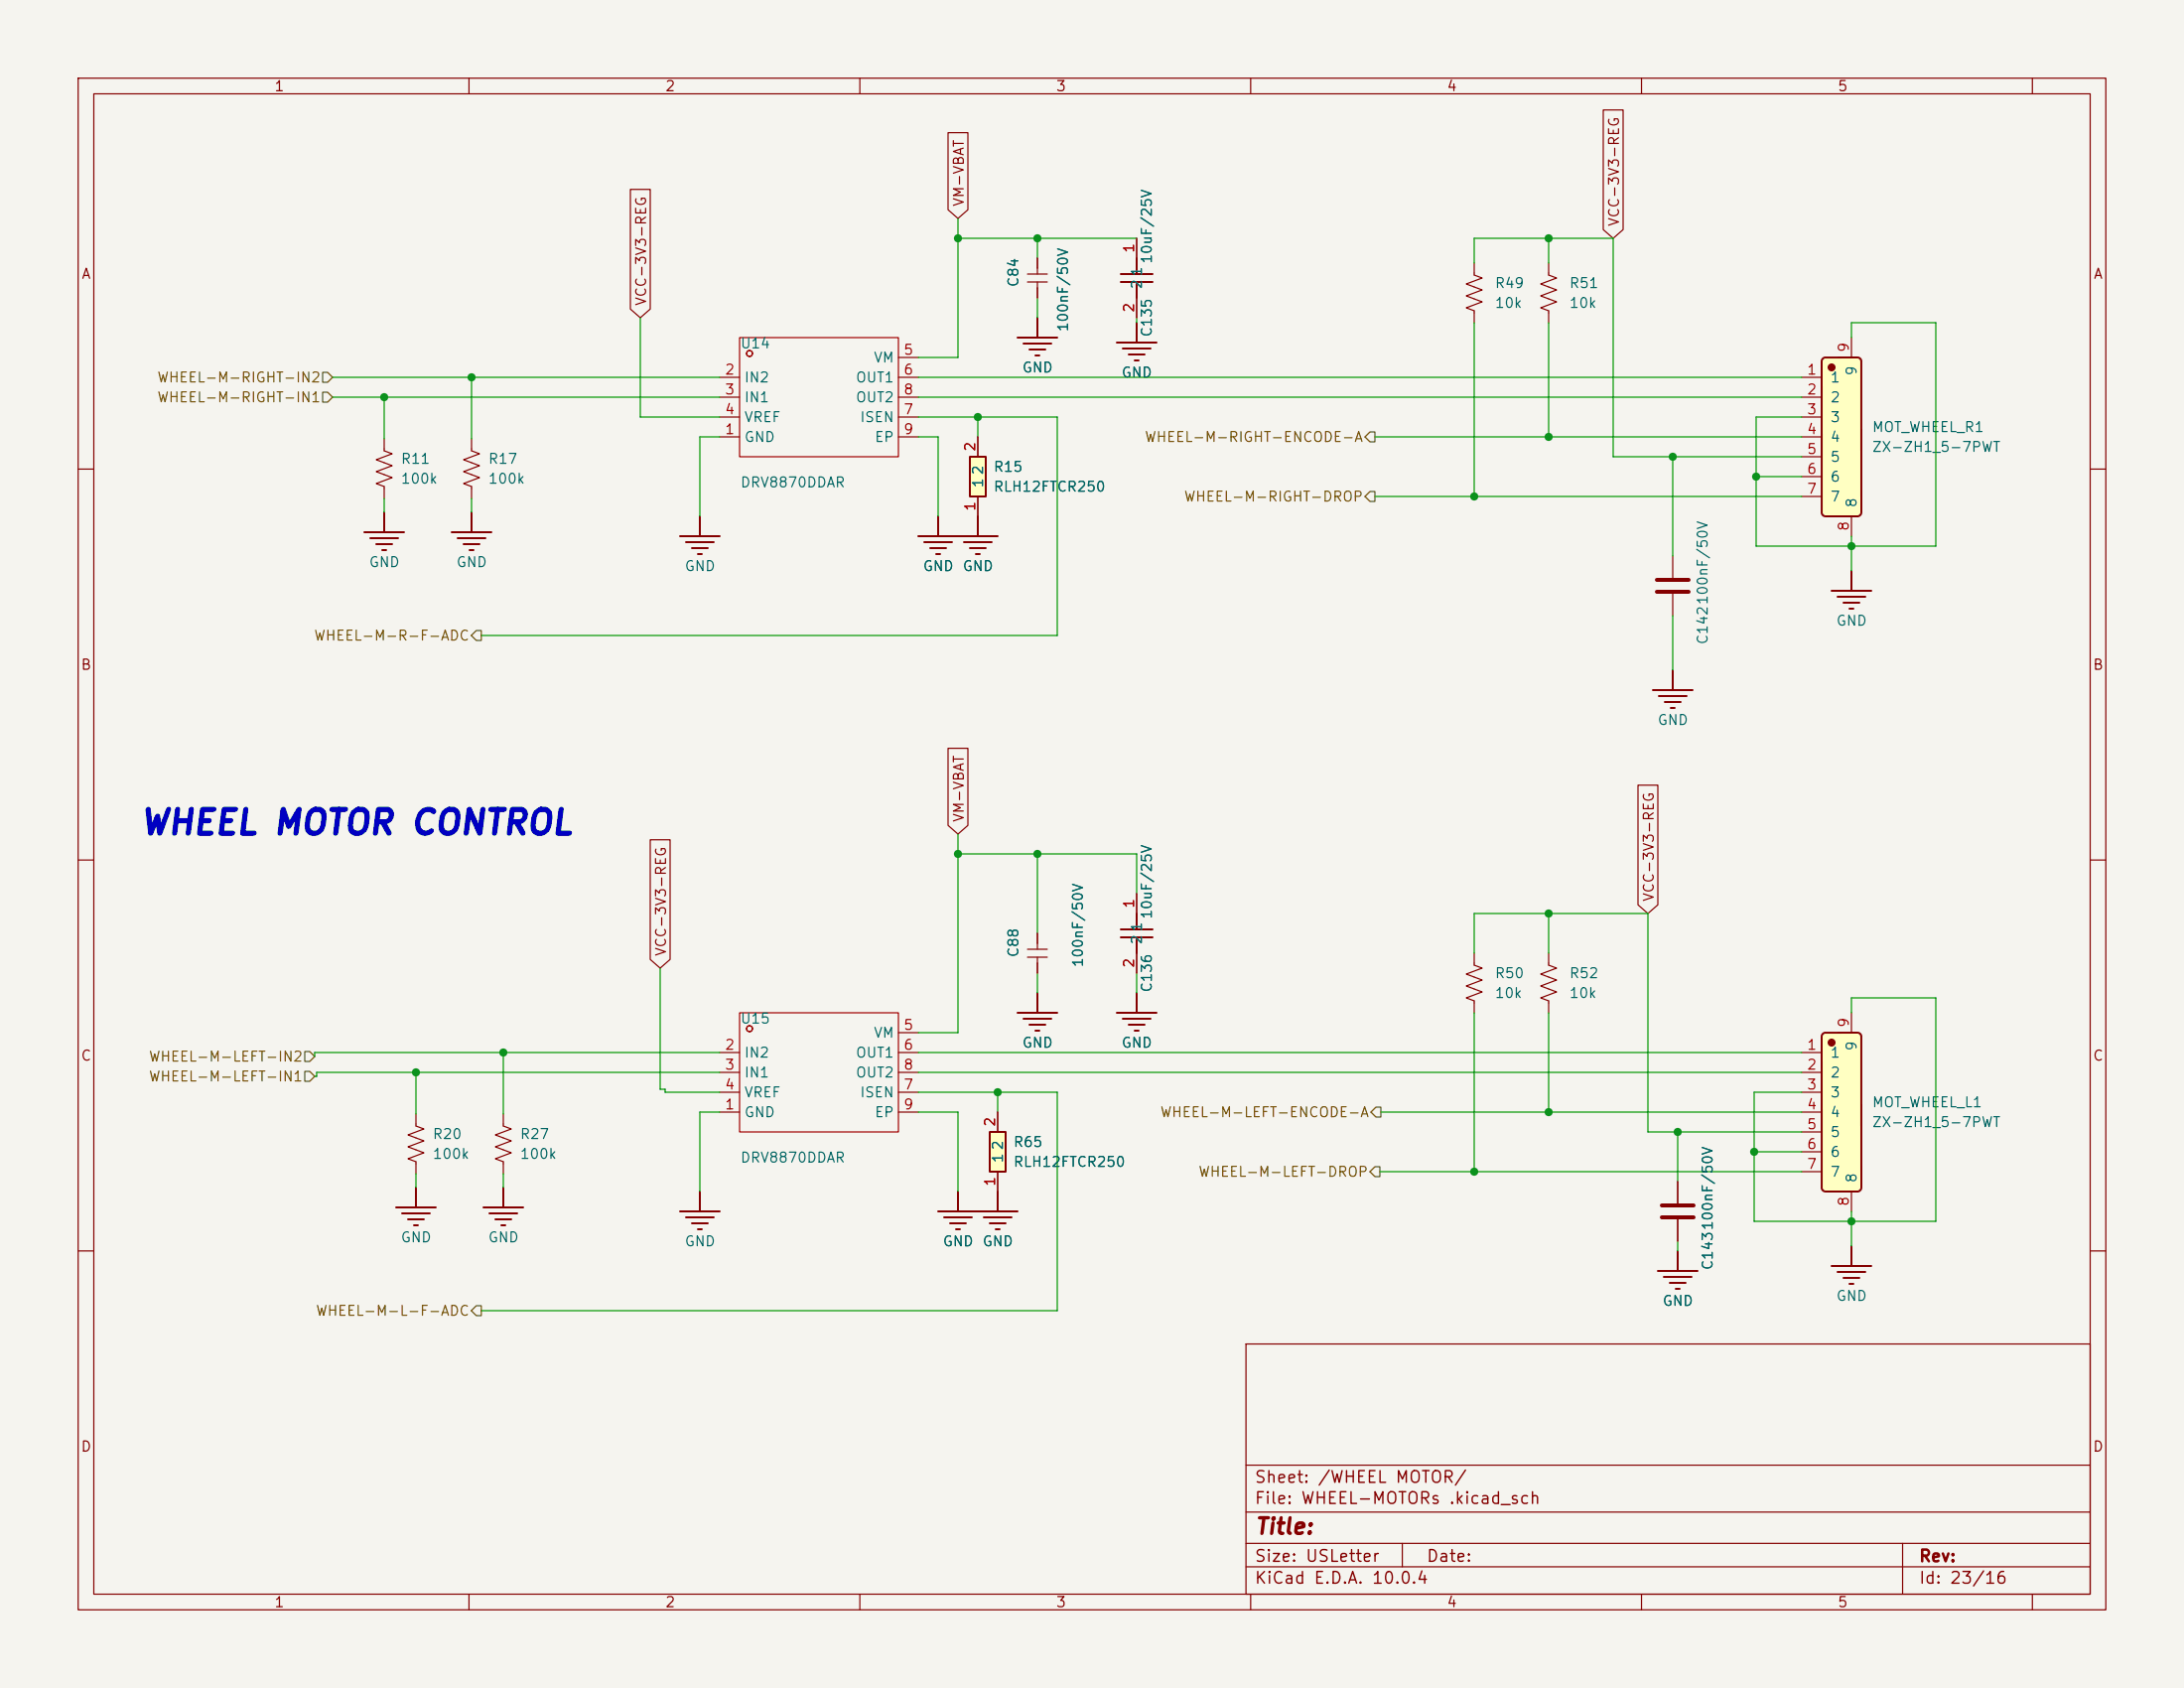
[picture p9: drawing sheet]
<svg xmlns="http://www.w3.org/2000/svg" width="279mm" height="216mm" viewBox="0 0 279 216" stroke-linecap="round" stroke-linejoin="round" font-family="sans-serif">
<path d="M0 0h279.4v215.9h-279.4z" fill="#f5f4ef" stroke="#f5f4ef" stroke-width=".13"/>
<g fill="none" stroke="#840000" stroke-width=".15">
<path d="M10 10h259.4v195.9h-259.4zM12 12h255.4v191.9h-255.4zM60 10v2M110 10v2M160 10v2M210 10v2M260 10v2M145.4 30.5v2.5M145.4 38.1v2.5M10 60h2M267.4 60h2M10 110h2"/>
<path d="M267.4 110h2M198.1 121.9v1.5l1 .4-2 .8 2 .7-2 .8 2 .8-2 .7 1 .4v1.5M10 160h2M159.4 171.9h108v32h-108zM267.4 160h2M159.4 197.4h108M159.4 193.4h108M159.4 187.4h108M179.4 197.4v3M243.4 197.4v6.5M60 203.9v2M110 203.9v2"/>
<path d="M159.4 200.4h108M160 203.9v2M210 203.9v2M260 203.9v2"/>
</g>
<path d="M143.4 35.1h4M143.4 36.1h4M145.4 33v2.1M145.4 36.1v2M46.6 68.1h5.1M47.4 68.8h3.5M48.1 69.6h2.1M48.9 70.4h.5M49.1 65.5v2.6" fill="none" stroke="#840000" stroke-width=".25"/>
<path d="M233.2 45.9l.3-.2h4.1l.3 .1 .2 .3v19.4a.51 .51 0 0 1-.5 .5h-4h-.3l-.2-.4-.1-19.4z" fill="#ffffc2"/>
<circle cx="234.3" cy="47" r=".38" fill="#840000" stroke="#840000" stroke-width=".25"/>
<path d="M233.2 45.9l.3-.2h4.1l.3 .1 .2 .3v19.4a.51 .51 0 0 1-.5 .5h-4h-.3l-.2-.4-.1-19.4zM212.1 162.6h5.1M212.9 163.3h3.5M213.6 164.1h2M214.4 164.8h.5M214.6 160v2.6" fill="none" stroke="#840000" stroke-width=".25"/>
<g fill="none" stroke="#840000" stroke-width=".15">
<path d="M230.5 48.3h2.5M230.5 50.8h2.5M230.5 53.3h2.5M230.5 55.9h2.5M230.5 58.4h2.5M236.9 43.2v2.5M230.5 61h2.5M230.5 63.5h2.5M236.9 66v2.6M132.7 119.4v2M131.4 122.4h2.6M131.4 121.4h2.6"/>
<path d="M132.7 122.4v2.1M214.6 151.1v2.8M214.6 156v2.8"/>
</g>
<path d="M212.6 154.2h4.1M212.6 155.7h4.1" fill="none" stroke="#840000" stroke-width=".51"/>
<path d="M124.1 58.4h2v5.1h-2z" fill="#ffffc2"/>
<g fill="none" stroke="#840000" stroke-width=".25">
<path d="M124.1 58.4h2v5.1h-2zM211.5 88.3h5M212.2 89h3.6M213 89.8h2M213.7 90.6h.5M214 85.7v2.6M143.4 118.9h4M143.4 119.9h4M145.4 116.8v2.1M145.4 119.9v2M130.2 129.5h5.1M130.9 130.3h3.6"/>
<path d="M131.7 131.1h2M132.5 131.8h.5M132.7 127v2.5M142.9 129.5h5.1M143.6 130.3h3.6M144.4 131.1h2M145.2 131.8h.5M145.4 127v2.5M236.9 159.4v2.5M234.3 161.9h5.1M235.1 162.7h3.5M235.8 163.4h2.1"/>
<path d="M236.6 164.2h.5"/>
</g>
<g fill="none" stroke="#840000" stroke-width=".15">
<path d="M198.1 33.7v1.5l1 .4-2 .7 2 .8-2 .7 2 .8-2 .8 1 .4v1.5M92.1 55.9h2.5M92.1 48.3h2.5M92.1 50.8h2.5M92.1 53.3h2.5M114.9 55.9h2.6M114.9 48.3h2.6M114.9 50.8h2.6M114.9 53.3h2.6M114.9 45.7h2.6M125.1 55.9v2.5M125.1 63.5v2.5"/>
<path d="M214 71.1v2.8M214 75.9v2.8M145.4 114.3v2.5M145.4 121.9v2.6M188.6 121.9v1.5l1 .4-2 .8 2 .7-2 .8 2 .8-2 .7 1 .4v1.5"/>
</g>
<g fill="none" stroke="#a00000" stroke-width=".15">
<path d="M94.6 43.2h20.3v15.2h-20.3z"/>
<circle cx="95.9" cy="45.2" r=".38"/>
</g>
<path d="M212 74.2h4M212 75.7h4" fill="none" stroke="#840000" stroke-width=".51"/>
<path d="M126.6 144.8h2.1v5.1h-2.1z" fill="#ffffc2"/>
<g fill="none" stroke="#840000" stroke-width=".25">
<path d="M142.9 43.8h5.1M143.6 44.6h3.6M144.4 45.3h2M145.2 46.1h.5M145.4 41.3v2.5M87 68.6h5.1M87.8 69.3h3.5M88.5 70.1h2.1M89.3 70.9h.5M89.5 66v2.6M117.5 68.6h10.1M118.2 69.3h3.6"/>
<path d="M119 70.1h2M119.8 70.9h.5M120 66v2.6M123.3 69.3h3.6M124.1 70.1h2M124.8 70.9h.5M125.1 66v2.6M234.3 75.6h5.1M235.1 76.3h3.5M235.8 77.1h2.1M236.6 77.9h.5M236.9 73v2.6"/>
<path d="M126.6 144.8h2.1v5.1h-2.1z"/>
</g>
<path d="M131.4 36.1h2.6M131.4 35.1h2.6M132.7 33v2.1M132.7 36.1v2M53.2 142.5v1.5l1 .4-2 .8 2 .7-2 .8 2 .7-2 .8 1 .4v1.5M64.4 142.5v1.5l1 .4-2 .8 2 .7-2 .8 2 .7-2 .8 1 .4v1.5M127.6 142.2v2.6M127.6 149.9v2.5" fill="none" stroke="#840000" stroke-width=".15"/>
<path d="M233.2 132.2l.3-.1h4.1l.3 .1 .2 .3v19.4a.51 .51 0 0 1-.5 .5h-4l-.3-.1-.2-.3-.1-19.4z" fill="#ffffc2"/>
<circle cx="234.3" cy="133.4" r=".38" fill="#840000" stroke="#840000" stroke-width=".25"/>
<g fill="none" stroke="#840000" stroke-width=".25">
<path d="M130.2 43.2h5.1M130.9 43.9h3.6M131.7 44.7h2M132.5 45.5h.5M132.7 40.6v2.6M57.8 68.1h5.1M58.5 68.8h3.6M59.3 69.6h2M60.1 70.4h.5M60.3 65.5v2.6M233.2 132.2l.3-.1h4.1l.3 .1 .2 .3v19.4a.51 .51 0 0 1-.5 .5h-4l-.3-.1-.2-.3-.1-19.4zM50.7 154.4h5.1"/>
<path d="M51.4 155.2h3.6M52.2 156h2M53 156.7h.5M53.2 151.9v2.5M61.8 154.4h5.1M62.6 155.2h3.6M63.4 156h2M64.1 156.7h.5M64.4 151.9v2.5M87 154.9h5.1M87.8 155.7h3.5M88.5 156.5h2.1"/>
<path d="M89.3 157.2h.5M89.5 152.4v2.5M120 154.9h10.2M120.8 155.7h3.5M121.5 156.5h2.1M122.3 157.2h.5M122.6 152.4v2.5M125.9 155.7h3.5M126.6 156.5h2.1M127.4 157.2h.5M127.6 152.4v2.5"/>
</g>
<g fill="none" stroke="#840000" stroke-width=".15">
<path d="M121.3 17h2.5v9.8l-1.2 1.1-1.3-1.1zM205.1 14.1h2.5v15.3l-1.2 1.1-1.3-1.1zM80.6 24.2h2.6v15.3l-1.3 1.1-1.3-1.1zM132.7 33v1.3M132.7 36.8v1.3M145.4 30.5v2.5M145.4 38.1v2.5M188.6 33.7v1.5l1 .4-2 .7 2 .8-2 .7 2 .8-2 .8 1 .4v1.5M49.1 56.1v1.6l1.1 .3-2.1 .8 2.1 .8-2.1 .7 2.1 .8-2.1 .7 1 .4v1.6M60.3 56.1v1.6l1 .3-2 .8 2 .8-2 .7 2 .8-2 .7 1 .4v1.6M125.1 55.9v2.5M125.1 63.5v2.5"/>
<path d="M121.3 95.7h2.5v9.9l-1.2 1.1-1.3-1.1zM83.2 107.4h2.5v15.3l-1.2 1.1-1.3-1.1zM132.7 119.4v1.3M145.4 114.3v2.5M209.5 100.4h2.6v15.3l-1.3 1.1-1.3-1.1zM92.1 134.6h2.5M92.1 137.2h2.5M92.1 139.7h2.5M114.9 134.6h2.6M114.9 137.2h2.6M114.9 139.7h2.6M114.9 132.1h2.6"/>
<path d="M132.7 123.2v1.3M145.4 121.9v2.6M230.5 134.6h2.5M230.5 137.2h2.5M230.5 139.7h2.5M236.9 129.5v2.6M92.1 142.2h2.5M114.9 142.2h2.6M127.6 142.2v2.6M127.6 149.9v2.5M214.6 151.1v2.8M214.6 156v2.8"/>
<path d="M230.5 142.2h2.5M230.5 144.8h2.5M230.5 147.3h2.5M230.5 149.9h2.5M236.9 152.4v2.5"/>
</g>
<g fill="none" stroke="#a00000" stroke-width=".15">
<path d="M94.6 129.5h20.3v15.3h-20.3z"/>
<circle cx="95.9" cy="131.6" r=".38"/>
</g>
<path d="M41.3 47.6h.6l.6 .7-.6 .6h-.6zM41.3 50.2h.6l.6 .6-.6 .6h-.6zM175.3 55.2h.6v1.3h-.6l-.7-.6zM175.3 62.9h.6v1.2h-.6l-.7-.6zM60.9 80.6h.7v1.3h-.7l-.6-.6zM39 137h.6l.7 .7-.7 .6h-.6zM39 134.5h.6l.7 .6-.7 .7h-.6zM175.3 149.9l.6-.7h.6v1.3h-.6zM176 141.6h.7v1.3h-.7l-.6-.7zM60.9 167h.7v1.3h-.7l-.6-.7z" fill="none" stroke="#725600" stroke-width=".15"/>
<g fill="none" stroke="#009600" stroke-width=".15">
<path d="M122.6 30.5h22.8M122.6 27.9v17.8h-5.1M132.7 30.5v2.5M132.7 38.1v2.5M188.6 33.7v-3.2h17.8v27.9h24.1M198.1 30.5v3.2M42.5 50.8h49.6M42.5 48.3h49.6M49.1 50.8v5.3M60.3 48.3v7.8M81.9 40.6v12.7h10.2M92.1 55.9h-2.6v10.1"/>
<path d="M117.5 50.8h113M117.5 48.3h113M117.5 53.3h17.8v28h-73.7M117.5 55.9h2.5v10.1M125.1 53.3v2.6M145.4 40.6v.7M175.9 55.9h54.6M188.6 41.3v22.2M198.1 41.3v14.6M214 58.4v12.7M236.9 43.2v-1.9h10.7v28.6h-22.9v-16.6h5.8M49.1 63.8v1.7"/>
<path d="M60.3 63.8v1.7M175.9 63.5h54.6M214 78.7v7M224.7 61h5.8M236.9 68.6v4.4M122.6 109.2h22.8v5.1M122.6 106.7v25.4h-5.1M132.7 109.2v10.2M198.1 116.8v5.1M53.2 137.2v5.3M64.4 134.6v7.9M84.5 123.8v15.5h.6v.4h7"/>
<path d="M92.1 134.6h-51.8v.5M92.1 137.2h-51.6v.5h-.2M117.5 139.7h17.8v27.9h-73.7M117.5 134.6h113M117.5 137.2h113M127.6 139.7v2.5M132.7 124.5v2.5M145.4 124.5v2.5M188.6 121.9v-5.1h22.2v28h19.7M188.6 129.5v20.4M198.1 129.5v12.7M236.9 129.5v-1.9h10.7v28.6h-23.2v-16.5h6.1"/>
<path d="M53.2 150.1v1.8M64.4 150.1v1.8M92.1 142.2h-2.6v10.2M117.5 142.2h5.1v10.2M176.5 149.9h54M176.7 142.2h53.8M214.6 144.8v6.3M214.6 158.8v1.2M224.4 147.3h6.1M236.9 154.9v4.5"/>
</g>
<g fill="#009600" stroke="#009600" stroke-width=".13">
<circle cx="214.6" cy="144.8" r=".46"/>
<circle cx="198.1" cy="142.2" r=".46"/>
<circle cx="236.9" cy="156.2" r=".46"/>
<circle cx="224.4" cy="147.3" r=".46"/>
<circle cx="198.1" cy="116.8" r=".46"/>
<circle cx="49.1" cy="50.8" r=".46"/>
<circle cx="60.3" cy="48.3" r=".46"/>
<circle cx="122.6" cy="30.5" r=".46"/>
<circle cx="125.1" cy="53.3" r=".46"/>
<circle cx="132.7" cy="30.5" r=".46"/>
<circle cx="198.1" cy="55.9" r=".46"/>
<circle cx="214" cy="58.4" r=".46"/>
<circle cx="224.7" cy="61" r=".46"/>
<circle cx="198.1" cy="30.5" r=".46"/>
<circle cx="64.4" cy="134.6" r=".46"/>
<circle cx="122.6" cy="109.2" r=".46"/>
<circle cx="132.7" cy="109.2" r=".46"/>
<circle cx="53.2" cy="137.2" r=".46"/>
<circle cx="127.6" cy="139.7" r=".46"/>
<circle cx="188.6" cy="149.9" r=".46"/>
<circle cx="188.6" cy="63.5" r=".46"/>
<circle cx="236.9" cy="69.9" r=".46"/>
</g>
<text font-size="3.1" fill="#0000c2" x="17.7" y="107.5">WHEEL MOTOR CONTROL</text>
<text font-size="2" fill="#840000" x="160.4" y="196.7">Title:</text>
<g font-size="1.5" fill="#840000">
<text x="160.4" y="190">Sheet: /WHEEL MOTOR/</text>
<text x="160.4" y="192.7">File: WHEEL-MOTORs .kicad_sch</text>
<text x="160.4" y="202.9">KiCad E.D.A. 10.0.4</text>
<text x="160.4" y="200.1">Size: USLetter</text>
<text x="182.4" y="200.1">Date:</text>
<text x="245.4" y="200.1">Rev:</text>
<text x="245.4" y="202.9">Id: 23/16</text>
</g>
<g font-size="1.3" fill="#840000">
<text x="35" y="12">1</text>
<text x="85" y="12">2</text>
<text x="135" y="12">3</text>
<text x="185" y="12">4</text>
<text x="235" y="12">5</text>
<text x="123.6" y="26.5" transform="rotate(-90 123.6 26.5)">VM-VBAT</text>
<text x="207.4" y="29.1" transform="rotate(-90 207.4 29.1)">VCC-3V3-REG</text>
<text x="10.3" y="36">A</text>
<text x="267.7" y="36">A</text>
<text x="83" y="39.2" transform="rotate(-90 83 39.2)">VCC-3V3-REG</text>
<text x="10.3" y="86">B</text>
<text x="267.7" y="86">B</text>
<text x="123.6" y="105.3" transform="rotate(-90 123.6 105.3)">VM-VBAT</text>
<text x="211.9" y="115.4" transform="rotate(-90 211.9 115.4)">VCC-3V3-REG</text>
<text x="85.5" y="122.4" transform="rotate(-90 85.5 122.4)">VCC-3V3-REG</text>
<text x="10.3" y="136">C</text>
<text x="267.7" y="136">C</text>
<text x="10.3" y="186">D</text>
<text x="267.7" y="186">D</text>
<text x="35" y="205.9">1</text>
<text x="85" y="205.9">2</text>
<text x="135" y="205.9">3</text>
<text x="185" y="205.9">4</text>
<text x="235" y="205.9">5</text>
</g>
<g font-size="1.3" fill="#a90000">
<text x="145.4" y="32.5" transform="rotate(-90 145.4 32.5)">1</text>
<text x="145.4" y="40.1" transform="rotate(-90 145.4 40.1)">2</text>
<text x="115.5" y="45.7">5</text>
<text x="236.8" y="45.2" transform="rotate(-90 236.8 45.2)">9</text>
<text x="92.6" y="48.2">2</text>
<text x="92.6" y="50.8">3</text>
<text x="92.6" y="53.3">4</text>
<text x="115.5" y="48.2">6</text>
<text x="115.5" y="53.3">7</text>
<text x="115.5" y="50.8">8</text>
<text x="231.1" y="48.2">1</text>
<text x="231.1" y="50.8">2</text>
<text x="231.1" y="53.3">3</text>
<text x="92.6" y="55.9">1</text>
<text x="115.5" y="55.9">9</text>
<text x="125.1" y="57.9" transform="rotate(-90 125.1 57.9)">2</text>
<text x="231.1" y="55.9">4</text>
<text x="231.1" y="58.4">5</text>
<text x="125.1" y="65.5" transform="rotate(-90 125.1 65.5)">1</text>
<text x="231.1" y="60.9">6</text>
<text x="231.1" y="63.5">7</text>
<text x="236.8" y="68" transform="rotate(-90 236.8 68)">8</text>
<text x="145.4" y="116.3" transform="rotate(-90 145.4 116.3)">1</text>
<text x="145.4" y="123.9" transform="rotate(-90 145.4 123.9)">2</text>
<text x="236.8" y="131.5" transform="rotate(-90 236.8 131.5)">9</text>
<text x="92.6" y="134.6">2</text>
<text x="92.6" y="137.1">3</text>
<text x="115.5" y="132.1">5</text>
<text x="115.5" y="134.6">6</text>
<text x="115.5" y="137.1">8</text>
<text x="231.1" y="134.6">1</text>
<text x="231.1" y="137.1">2</text>
<text x="92.6" y="142.2">1</text>
<text x="92.6" y="139.7">4</text>
<text x="115.5" y="139.7">7</text>
<text x="115.5" y="142.2">9</text>
<text x="231.1" y="139.7">3</text>
<text x="231.1" y="142.2">4</text>
<text x="127.6" y="144.2" transform="rotate(-90 127.6 144.2)">2</text>
<text x="231.1" y="144.8">5</text>
<text x="231.1" y="147.3">6</text>
<text x="231.1" y="149.8">7</text>
<text x="127.6" y="151.8" transform="rotate(-90 127.6 151.8)">1</text>
<text x="236.8" y="154.4" transform="rotate(-90 236.8 154.4)">8</text>
</g>
<g font-size="1.3" fill="#006464">
<text x="146.4" y="35.4" transform="rotate(-90 146.4 35.4)">1</text>
<text x="147.7" y="33.8" transform="rotate(-90 147.7 33.8)">10uF/25V</text>
<text x="130.6" y="36.8" transform="rotate(-90 130.6 36.8)">C84</text>
<text x="146.4" y="37.1" transform="rotate(-90 146.4 37.1)">2</text>
<text x="191.1" y="39.7">10k</text>
<text x="191.1" y="37.2">R49</text>
<text x="200.7" y="39.7">10k</text>
<text x="200.7" y="37.2">R51</text>
<text x="94.6" y="44.9">U14</text>
<text x="111.7" y="46.7">VM</text>
<text x="130.7" y="48">GND</text>
<text x="137" y="42.5" transform="rotate(-90 137 42.5)">100nF/50V</text>
<text x="147.7" y="43.2" transform="rotate(-90 147.7 43.2)">C135</text>
<text x="95.1" y="49.2">IN2</text>
<text x="95.1" y="51.8">IN1</text>
<text x="109.4" y="49.2">OUT1</text>
<text x="109.4" y="51.8">OUT2</text>
<text x="143.4" y="48.6">GND</text>
<text x="234.1" y="49.2">1</text>
<text x="234.1" y="51.8">2</text>
<text x="237.8" y="48.1" transform="rotate(-90 237.8 48.1)">9</text>
<text x="51.2" y="59.6">R11</text>
<text x="62.4" y="59.6">R17</text>
<text x="95.1" y="56.9">GND</text>
<text x="95.1" y="54.3">VREF</text>
<text x="109.9" y="54.3">ISEN</text>
<text x="111.8" y="56.9">EP</text>
<text x="234.1" y="54.3">3</text>
<text x="234.1" y="56.9">4</text>
<text x="234.1" y="59.4">5</text>
<text x="239.4" y="58.1">ZX-ZH1_5-7PWT</text>
<text x="239.4" y="55.6">MOT_WHEEL_R1</text>
<text x="51.2" y="62.2">100k</text>
<text x="62.4" y="62.2">100k</text>
<text x="94.6" y="62.7">DRV8870DDAR</text>
<text x="126.1" y="62.5" transform="rotate(-90 126.1 62.5)">1</text>
<text x="126.1" y="60.8" transform="rotate(-90 126.1 60.8)">2</text>
<text x="127" y="63.2">RLH12FTCR250</text>
<text x="127" y="60.7">R15</text>
<text x="234.1" y="61.9">6</text>
<text x="234.1" y="64.5">7</text>
<text x="237.8" y="65" transform="rotate(-90 237.8 65)">8</text>
<text x="47.1" y="72.9">GND</text>
<text x="58.3" y="72.9">GND</text>
<text x="87.5" y="73.4">GND</text>
<text x="118" y="73.4">GND</text>
<text x="123.1" y="73.4">GND</text>
<text x="218.8" y="82.5" transform="rotate(-90 218.8 82.5)">C142100nF/50V</text>
<text x="234.8" y="80.3">GND</text>
<text x="212" y="93">GND</text>
<text x="146.4" y="119.3" transform="rotate(-90 146.4 119.3)">1</text>
<text x="147.7" y="117.7" transform="rotate(-90 147.7 117.7)">10uF/25V</text>
<text x="130.6" y="122.5" transform="rotate(-90 130.6 122.5)">C88</text>
<text x="138.9" y="123.8" transform="rotate(-90 138.9 123.8)">100nF/50V</text>
<text x="146.4" y="120.9" transform="rotate(-90 146.4 120.9)">2</text>
<text x="191.1" y="125.4">R50</text>
<text x="200.7" y="125.4">R52</text>
<text x="94.6" y="131.2">U15</text>
<text x="147.7" y="127" transform="rotate(-90 147.7 127)">C136</text>
<text x="191.1" y="128">10k</text>
<text x="200.7" y="128">10k</text>
<text x="95.1" y="135.6">IN2</text>
<text x="109.4" y="135.6">OUT1</text>
<text x="111.7" y="133.1">VM</text>
<text x="130.7" y="134.3">GND</text>
<text x="143.4" y="134.3">GND</text>
<text x="234.1" y="135.6">1</text>
<text x="237.8" y="134.5" transform="rotate(-90 237.8 134.5)">9</text>
<text x="95.1" y="143.2">GND</text>
<text x="95.1" y="138.1">IN1</text>
<text x="95.1" y="140.7">VREF</text>
<text x="109.4" y="138.1">OUT2</text>
<text x="109.9" y="140.7">ISEN</text>
<text x="111.8" y="143.2">EP</text>
<text x="234.1" y="138.1">2</text>
<text x="234.1" y="140.7">3</text>
<text x="234.1" y="143.2">4</text>
<text x="239.4" y="141.9">MOT_WHEEL_L1</text>
<text x="55.3" y="146">R20</text>
<text x="55.3" y="148.5">100k</text>
<text x="66.4" y="146">R27</text>
<text x="66.4" y="148.5">100k</text>
<text x="94.6" y="149">DRV8870DDAR</text>
<text x="128.6" y="148.8" transform="rotate(-90 128.6 148.8)">1</text>
<text x="128.6" y="147.2" transform="rotate(-90 128.6 147.2)">2</text>
<text x="129.5" y="149.6">RLH12FTCR250</text>
<text x="129.5" y="147">R65</text>
<text x="234.1" y="145.8">5</text>
<text x="234.1" y="148.3">6</text>
<text x="239.4" y="144.5">ZX-ZH1_5-7PWT</text>
<text x="234.1" y="150.8">7</text>
<text x="237.8" y="151.4" transform="rotate(-90 237.8 151.4)">8</text>
<text x="51.2" y="159.2">GND</text>
<text x="62.4" y="159.2">GND</text>
<text x="87.5" y="159.7">GND</text>
<text x="120.5" y="159.7">GND</text>
<text x="125.6" y="159.7">GND</text>
<text x="212.6" y="167.3">GND</text>
<text x="219.4" y="162.6" transform="rotate(-90 219.4 162.6)">C143100nF/50V</text>
<text x="234.8" y="166.7">GND</text>
</g>
<g font-size="1.3" fill="#725600">
<text x="20" y="49.2">WHEEL-M-RIGHT-IN2</text>
<text x="20" y="51.8">WHEEL-M-RIGHT-IN1</text>
<text x="146.4" y="56.9">WHEEL-M-RIGHT-ENCODE-A</text>
<text x="151.4" y="64.5">WHEEL-M-RIGHT-DROP</text>
<text x="40.1" y="82.3">WHEEL-M-R-F-ADC</text>
<text x="18.9" y="136.1">WHEEL-M-LEFT-IN2</text>
<text x="18.9" y="138.6">WHEEL-M-LEFT-IN1</text>
<text x="148.3" y="143.2">WHEEL-M-LEFT-ENCODE-A</text>
<text x="153.2" y="150.8">WHEEL-M-LEFT-DROP</text>
<text x="40.3" y="168.6">WHEEL-M-L-F-ADC</text>
</g>
</svg>
